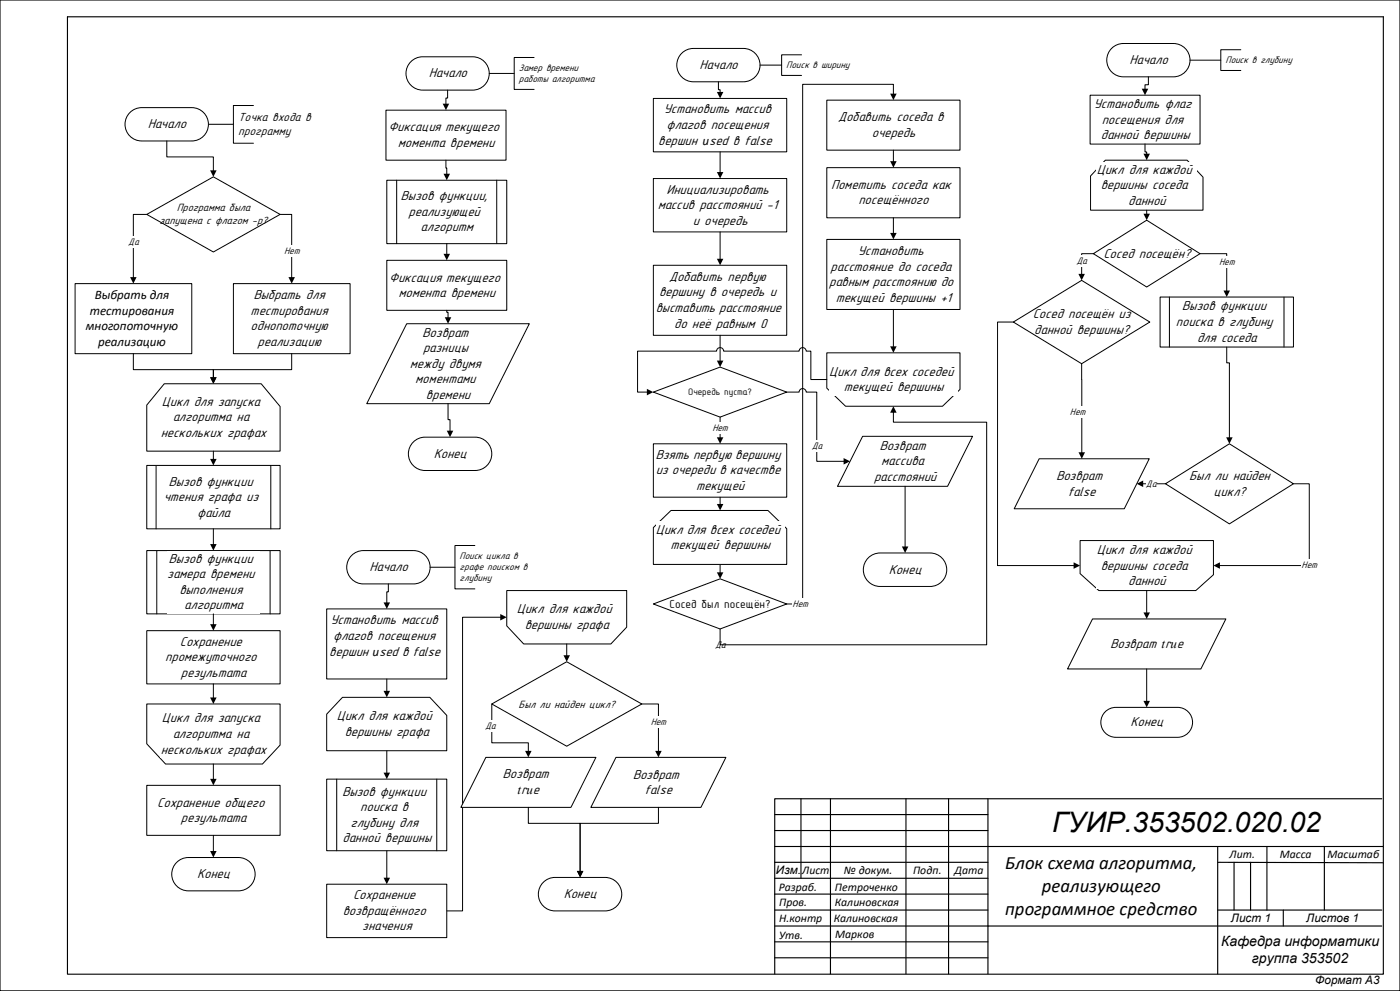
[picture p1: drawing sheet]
<svg xmlns="http://www.w3.org/2000/svg" width="420mm" height="297mm" viewBox="0 0 420 297" stroke-linecap="round" stroke-linejoin="round" font-family="sans-serif">
<g fill="none" stroke="#000" stroke-width=".34">
<path d="M0 0v297h420v-297h-420M20.2 5h394.8v287h-394.8zM240.3 239.4v23.8M249.1 239.4v52.4M271.8 239.4v52.4M284.6 239.4v52.4M296.4 239.4v52.4M414.5 239.4h-182.1v52.4M232.4 253.7h182.6M232.4 244.1h64M232.4 248.9h64M232.4 258.4h64"/>
<path d="M365.3 253.7v38.1M365.3 258.4l49.7 .2M370.2 258.4v14.4M375.2 258.4v14.4M380.1 253.7v19.1M397.3 253.7v19.1M232.4 277.5h182.1M232.4 272.8h64M232.4 263.2h64M232.4 268h64M365.3 272.8h49.2M385 272.8v4.7"/>
<path d="M232.4 282.3h64M232.4 287.1h64"/>
</g>
<path d="M62.5 37.3h7.5M76 31.6h-6v11.3h6" fill="none" stroke="#000" stroke-width=".3"/>
<path d="M38.7 34a5 5 0 0 1 3.8-1.7h15a5 5 0 0 1 5 5 5 5 0 0 1-5 4.9h-15a5 5 0 0 1-4.5-2.8 5 5 0 0 1 .7-5.4z" fill-rule="evenodd" fill="#fff"/>
<path d="M38.7 34a5 5 0 0 1 3.8-1.7h15a5 5 0 0 1 5 5 5 5 0 0 1-5 4.9h-15a5 5 0 0 1-4.5-2.8 5 5 0 0 1 .7-5.4zM50 42.2v4.8h14v4.3" fill="none" stroke="#000" stroke-width=".3"/>
<path d="M63 51.1h2l-1 1.9z" fill="#000"/>
<path d="M123 18.8a5 5 0 0 1 3.8-1.8h15a5 5 0 0 1 5 5 5 5 0 0 1-5 5h-15a5 5 0 0 1-4.5-2.9 5 5 0 0 1 .7-5.3z" fill-rule="evenodd" fill="#fff"/>
<path d="M123 18.8a5 5 0 0 1 3.8-1.8h15a5 5 0 0 1 5 5 5 5 0 0 1-5 5h-15a5 5 0 0 1-4.5-2.9 5 5 0 0 1 .7-5.3zM160.2 17.2h-5.9v9.6h5.9M146.8 22h7.5" fill="none" stroke="#000" stroke-width=".3"/>
<path d="M115.8 33h36v15h-36z" fill="#fff"/>
<path d="M115.8 33h36v15h-36zM134.3 27v2.4h-.5v1.9" fill="none" stroke="#000" stroke-width=".3"/>
<path d="M132.8 31.1h1.9l-.9 1.9z" fill="#000"/>
<path d="M44 64.3l20-11.3 20 11.3-20 11.2z" fill-rule="evenodd" fill="#fff"/>
<path d="M44 64.3l20-11.3 20 11.3-20 11.2z" fill="none" stroke="#000" stroke-width=".3"/>
<path d="M22.5 85h35v21h-35z" fill="#fff"/>
<path d="M44 64.3h-4v19M22.5 85h35v21h-35z" fill="none" stroke="#000" stroke-width=".3"/>
<path d="M39 83.1h2l-1 1.9z" fill="#000"/>
<path d="M38.5 71h3.1v3.3h-3.1z" fill="#fff"/>
<path d="M40 106v4.8h24v2.5" fill="none" stroke="#000" stroke-width=".3"/>
<path d="M63 113.1h2l-1 1.9z" fill="#000"/>
<path d="M70 85h35v21h-35z" fill="#fff"/>
<path d="M70 85h35v21h-35z" fill="none" stroke="#000" stroke-width=".3"/>
<path d="M44 189h40v16h-40z" fill="#fff"/>
<path d="M44 189h40v16h-40z" fill="none" stroke="#000" stroke-width=".3"/>
<path d="M49.3 115h29.1l5.6 6.8v13.4h-40v-13.8z" fill-rule="evenodd" fill="#fff"/>
<path d="M49.3 115h29.1l5.6 6.8v13.4h-40v-13.8z" fill="none" stroke="#000" stroke-width=".3"/>
<path d="M48.2 118.2h31.6v13.9h-31.6z" fill="#fff"/>
<path d="M84 64.3h3.5v19M87.5 106v4.8h-23.5v2.5" fill="none" stroke="#000" stroke-width=".3"/>
<path d="M86.5 83.1h2l-1 1.9zM63 113.1h2l-1 1.9z" fill="#000"/>
<g fill="#fff">
<path d="M85.2 73.5h4.6v3.4h-4.6z"/>
<path d="M44 139.5h40v19h-40z"/>
</g>
<path d="M44 139.5h40v19h-40zM46.8 139.5v19M81.2 139.5v19" fill="none" stroke="#000" stroke-width=".3"/>
<g fill="#fff">
<path d="M49.1 142h29.9v14h-29.9z"/>
<path d="M44 165h40v19h-40z"/>
</g>
<path d="M44 165h40v19h-40zM47 165v19M81 165v19" fill="none" stroke="#000" stroke-width=".3"/>
<path d="M50.1 165.2h27.8v18.6h-27.8z" fill="#fff"/>
<path d="M52.7 258.8a5 5 0 0 1 3.8-1.8h15a5 5 0 0 1 5 5 5 5 0 0 1-5 5h-15a5 5 0 0 1-4.5-2.9 5 5 0 0 1 .7-5.3z" fill-rule="evenodd" fill="#fff"/>
<path d="M64 135.2v2.6M64 158.5v4.8M64 184v3.3M52.7 258.8a5 5 0 0 1 3.8-1.8h15a5 5 0 0 1 5 5 5 5 0 0 1-5 5h-15a5 5 0 0 1-4.5-2.9 5 5 0 0 1 .7-5.3z" fill="none" stroke="#000" stroke-width=".3"/>
<path d="M63 137.5h2l-1 2zM63 163.1h2l-1 1.9zM63 187.1h2l-1 1.9z" fill="#000"/>
<path d="M44 211h40v12.3l-5.3 5.7h-29l-5.7-6.1z" fill-rule="evenodd" fill="#fff"/>
<path d="M44 211h40v12.3l-5.3 5.7h-29l-5.7-6.1z" fill="none" stroke="#000" stroke-width=".3"/>
<path d="M48.2 213h31.6v14h-31.6z" fill="#fff"/>
<path d="M64 205v4.3" fill="none" stroke="#000" stroke-width=".3"/>
<path d="M63 209h2l-1 2z" fill="#000"/>
<path d="M44 235.4h40v15h-40z" fill="#fff"/>
<path d="M44 235.4h40v15h-40zM64 229v4.7M64 250.4v4.9" fill="none" stroke="#000" stroke-width=".3"/>
<path d="M63 233.4h2l-1 2zM63 255.1h2l-1 1.9z" fill="#000"/>
<path d="M116 54h36v19h-36z" fill="#fff"/>
<path d="M116 54h36v19h-36zM119 54v19M149 54v19" fill="none" stroke="#000" stroke-width=".3"/>
<path d="M120.3 56.5h27.5v14h-27.5z" fill="#fff"/>
<path d="M133.8 48l.2 4.3" fill="none" stroke="#000" stroke-width=".3"/>
<path d="M133.1 52.1h1.9l-1 1.9z" fill="#000"/>
<path d="M116 78h36v15h-36z" fill="#fff"/>
<path d="M116 78h36v15h-36zM134 73v3.3" fill="none" stroke="#000" stroke-width=".3"/>
<path d="M133.1 76.1h1.9l-1 1.9z" fill="#000"/>
<path d="M122 97h36.8l-12 24h-36.8z" fill-rule="evenodd" fill="#fff"/>
<path d="M122 97h36.8l-12 24h-36.8zM134 93v.6h.4v1.7" fill="none" stroke="#000" stroke-width=".3"/>
<path d="M133.4 95.1h2l-1 1.9z" fill="#000"/>
<path d="M123.7 132.8a5 5 0 0 1 3.8-1.8h15a5 5 0 0 1 5 5 5 5 0 0 1-5 5h-15a5 5 0 0 1-4.5-2.9 5 5 0 0 1 .7-5.3z" fill-rule="evenodd" fill="#fff"/>
<path d="M123.7 132.8a5 5 0 0 1 3.8-1.8h15a5 5 0 0 1 5 5 5 5 0 0 1-5 5h-15a5 5 0 0 1-4.5-2.9 5 5 0 0 1 .7-5.3zM134.4 121v4.8h.6v3.5" fill="none" stroke="#000" stroke-width=".3"/>
<path d="M134 129.1h2l-1 1.9z" fill="#000"/>
<path d="M333.2 14.8a5 5 0 0 1 3.8-1.8h15a5 5 0 0 1 5 5 5 5 0 0 1-5 5h-15a5 5 0 0 1-4.5-2.9 5 5 0 0 1 .7-5.3z" fill-rule="evenodd" fill="#fff"/>
<path d="M333.2 14.8a5 5 0 0 1 3.8-1.8h15a5 5 0 0 1 5 5 5 5 0 0 1-5 5h-15a5 5 0 0 1-4.5-2.9 5 5 0 0 1 .7-5.3zM357 18h9.2M372.2 14.9h-6v6.2h6" fill="none" stroke="#000" stroke-width=".3"/>
<path d="M327 28.5h33v14.7h-33z" fill="#fff"/>
<path d="M327 28.5h33v14.7h-33zM344.5 23v2.4h-1v1.4" fill="none" stroke="#000" stroke-width=".3"/>
<path d="M342.5 26.6h2l-1 1.9z" fill="#000"/>
<path d="M331.6 48h24.5l4.8 5.1v9.9h-33.7v-10.3z" fill-rule="evenodd" fill="#fff"/>
<path d="M331.6 48h24.5l4.8 5.1v9.9h-33.7v-10.3z" fill="none" stroke="#000" stroke-width=".3"/>
<path d="M329 48.5h30v14h-30z" fill="#fff"/>
<path d="M343.5 43.2v2.4h.5v.7" fill="none" stroke="#000" stroke-width=".3"/>
<path d="M343 46.1h2l-1 1.9z" fill="#000"/>
<path d="M328 76l16-10 16 10-16 10z" fill-rule="evenodd" fill="#fff"/>
<path d="M328 76l16-10 16 10-16 10zM344 63v1.3" fill="none" stroke="#000" stroke-width=".3"/>
<path d="M343 64.1h2l-1 1.9z" fill="#000"/>
<path d="M348 89h40v15h-40z" fill="#fff"/>
<path d="M348 89h40v15h-40zM350.8 89v15M385.2 89v15" fill="none" stroke="#000" stroke-width=".3"/>
<path d="M352.7 89.5h30.6v14h-30.6z" fill="#fff"/>
<path d="M360 76h8v11.3" fill="none" stroke="#000" stroke-width=".3"/>
<path d="M367 87.1h2l-1 1.9z" fill="#000"/>
<path d="M365.7 76.8h4.6v3.4h-4.6z" fill="#fff"/>
<path d="M304 96.5l20.5-12.5 20.4 12.5-20.4 12.5z" fill-rule="evenodd" fill="#fff"/>
<path d="M328 76h-3.5v6.3M304 96.5l20.5-12.5 20.4 12.5-20.4 12.5z" fill="none" stroke="#000" stroke-width=".3"/>
<path d="M323.5 82.1h2l-1 1.9z" fill="#000"/>
<path d="M322.9 76.5h3.1v3.4h-3.1z" fill="#fff"/>
<path d="M324 162h40v10.3l-5.3 4.7h-29.1l-5.6-5.1z" fill-rule="evenodd" fill="#fff"/>
<path d="M324 162h40v10.3l-5.3 4.7h-29.1l-5.6-5.1z" fill="none" stroke="#000" stroke-width=".3"/>
<path d="M329 162.5h30v14h-30z" fill="#fff"/>
<path d="M304 96.5h-4.7v73h23" fill="none" stroke="#000" stroke-width=".3"/>
<path d="M322.1 168.5l1.9 1-1.9 1z" fill="#000"/>
<path d="M214.5 191.6h3.1v3.3h-3.1z" fill="#fff"/>
<path d="M349.6 145l19.2-12 19.2 12-19.2 12z" fill-rule="evenodd" fill="#fff"/>
<path d="M349.6 145l19.2-12 19.2 12-19.2 12zM388 145h4.8v24.5h-27.1" fill="none" stroke="#000" stroke-width=".3"/>
<path d="M364 169.5l2-1v2z" fill="#000"/>
<path d="M390.4 167.6h4.7v3.3h-4.7z" fill="#fff"/>
<path d="M311.7 137.5h33.1l-7.5 15h-33.1z" fill-rule="evenodd" fill="#fff"/>
<path d="M324.5 109v26.8M311.7 137.5h33.1l-7.5 15h-33.1z" fill="none" stroke="#000" stroke-width=".3"/>
<path d="M323.6 135.6h1.9l-1 1.9z" fill="#000"/>
<path d="M321 121.9h4.6v3.4h-4.6z" fill="#fff"/>
<path d="M342.7 145h6.9" fill="none" stroke="#000" stroke-width=".3"/>
<path d="M341 145l1.9-1v2z" fill="#000"/>
<path d="M343.7 143.3h3.1v3.4h-3.1z" fill="#fff"/>
<path d="M368 104v4.8h.8v22.5" fill="none" stroke="#000" stroke-width=".3"/>
<path d="M367.8 131.1h2l-1 1.9z" fill="#000"/>
<path d="M327.7 185.5h40l-7.4 15h-40z" fill-rule="evenodd" fill="#fff"/>
<path d="M344 177v6.8M327.7 185.5h40l-7.4 15h-40z" fill="none" stroke="#000" stroke-width=".3"/>
<path d="M343 183.6h2l-1 1.9z" fill="#000"/>
<path d="M331.3 213.6a4.5 4.5 0 0 1 3.5-1.6h18.5a4.5 4.5 0 0 1 4.5 4.5 4.5 4.5 0 0 1-4.5 4.5h-18.5a4.5 4.5 0 0 1-4.1-2.6 4.5 4.5 0 0 1 .6-4.8z" fill-rule="evenodd" fill="#fff"/>
<path d="M331.3 213.6a4.5 4.5 0 0 1 3.5-1.6h18.5a4.5 4.5 0 0 1 4.5 4.5 4.5 4.5 0 0 1-4.5 4.5h-18.5a4.5 4.5 0 0 1-4.1-2.6 4.5 4.5 0 0 1 .6-4.8zM344 200.5v9.8" fill="none" stroke="#000" stroke-width=".3"/>
<path d="M343 210.1h2l-1 1.9z" fill="#000"/>
<path d="M204.8 15.7a5 5 0 0 1 3.2-1.2h15a5 5 0 0 1 5 5 5 5 0 0 1-5 5h-15a5 5 0 0 1-4.7-3.3 5 5 0 0 1 1.5-5.5z" fill-rule="evenodd" fill="#fff"/>
<path d="M204.8 15.7a5 5 0 0 1 3.2-1.2h15a5 5 0 0 1 5 5 5 5 0 0 1-5 5h-15a5 5 0 0 1-4.7-3.3 5 5 0 0 1 1.5-5.5zM228 19.5h6.5M240.5 16.4h-6v6.2h6" fill="none" stroke="#000" stroke-width=".3"/>
<path d="M260.2 167.5a5 5 0 0 1 3.8-1.8h15a5 5 0 0 1 5 5.1 5 5 0 0 1-5 5h-15a5 5 0 0 1-4.5-2.9 5 5 0 0 1 .7-5.4z" fill-rule="evenodd" fill="#fff"/>
<path d="M260.2 167.5a5 5 0 0 1 3.8-1.8h15a5 5 0 0 1 5 5.1 5 5 0 0 1-5 5h-15a5 5 0 0 1-4.5-2.9 5 5 0 0 1 .7-5.4z" fill="none" stroke="#000" stroke-width=".3"/>
<path d="M196 29.5h40v16h-40z" fill="#fff"/>
<path d="M196 29.5h40v16h-40zM215.5 24.5v2.4h.5v.9" fill="none" stroke="#000" stroke-width=".3"/>
<path d="M215.1 27.6h1.9l-1 1.9z" fill="#000"/>
<path d="M196 53.5h40v16h-40z" fill="#fff"/>
<path d="M196 53.5h40v16h-40zM216 45.5v6.3" fill="none" stroke="#000" stroke-width=".3"/>
<path d="M215.1 51.6h1.9l-1 1.9z" fill="#000"/>
<path d="M196 79.5h40v21h-40z" fill="#fff"/>
<path d="M196 79.5h40v21h-40zM216 69.5v8.3" fill="none" stroke="#000" stroke-width=".3"/>
<path d="M215.1 77.6h1.9l-1 1.9z" fill="#000"/>
<path d="M196 117.5l20-7.5 20 7.5-20 7.5z" fill-rule="evenodd" fill="#fff"/>
<path d="M196 117.5l20-7.5 20 7.5-20 7.5zM216 100.5v7.8" fill="none" stroke="#000" stroke-width=".3"/>
<path d="M215.1 108.1h1.9l-1 1.9z" fill="#000"/>
<path d="M196 133h40v16h-40z" fill="#fff"/>
<path d="M196 133h40v16h-40zM216 125v6.3" fill="none" stroke="#000" stroke-width=".3"/>
<path d="M215.1 131.1h1.9l-1 1.9z" fill="#000"/>
<path d="M213.7 126.5h4.6v3.4h-4.6z" fill="#fff"/>
<path d="M196 158.1l5.3-5.1h29.1l5.6 5.5v10.7h-40z" fill-rule="evenodd" fill="#fff"/>
<path d="M196 158.1l5.3-5.1h29.1l5.6 5.5v10.7h-40z" fill="none" stroke="#000" stroke-width=".3"/>
<path d="M196.7 156.4h38.6v9.3h-38.6z" fill="#fff"/>
<path d="M196 181l20-7.5 20 7.5-20 7.5z" fill-rule="evenodd" fill="#fff"/>
<path d="M196 181l20-7.5 20 7.5-20 7.5z" fill="none" stroke="#000" stroke-width=".3"/>
<path d="M248 30h40v15h-40z" fill="#fff"/>
<path d="M248 30h40v15h-40zM268 28.3v-3h-27.2v155.7h-4.8" fill="none" stroke="#000" stroke-width=".3"/>
<path d="M267 28.1h2l-1 1.9z" fill="#000"/>
<g fill="#fff">
<path d="M237.8 179.3h4.6v3.4h-4.6z"/>
<path d="M248 50.2h40v15.1h-40z"/>
</g>
<path d="M248 50.2h40v15.1h-40z" fill="none" stroke="#000" stroke-width=".3"/>
<path d="M248 71.8h40v21h-40z" fill="#fff"/>
<path d="M268 45v3.6M248 71.8h40v21h-40zM268 65.3v4.8" fill="none" stroke="#000" stroke-width=".3"/>
<path d="M267 48.3h2l-1 1.9zM267 69.8h2l-1 2z" fill="#000"/>
<path d="M248 105.7h40v11l-5.3 5.1h-29l-5.7-5.5z" fill-rule="evenodd" fill="#fff"/>
<path d="M248 105.7h40v11l-5.3 5.1h-29l-5.7-5.5z" fill="none" stroke="#000" stroke-width=".3"/>
<path d="M248.7 109.1h38.6v9.3h-38.6z" fill="#fff"/>
<path d="M268 92.8v11.3M248 113.7h-4.8v-8.5h-1.3a1.06 1.06 0 0 0-1.1-1 1.06 1.06 0 0 0-1.1 1h-22.6a1.06 1.06 0 0 0-1.1-1 1.06 1.06 0 0 0-1 1h-23.7v12.3h3" fill="none" stroke="#000" stroke-width=".3"/>
<path d="M194.1 116.5l1.9 1-1.9 1zM267 103.8h2l-1 1.9z" fill="#000"/>
<path d="M258.8 130.8h33l-7.5 15h-33.1z" fill-rule="evenodd" fill="#fff"/>
<path d="M236 117.5h3.7a1.06 1.06 0 0 1 1.1-1 1.06 1.06 0 0 1 1.1 1h3.1v20.8h8.3M258.8 130.8h33l-7.5 15h-33.1z" fill="none" stroke="#000" stroke-width=".3"/>
<path d="M253.1 137.3l1.9 1-1.9 .9z" fill="#000"/>
<path d="M243.5 131.9h3v3.4h-3z" fill="#fff"/>
<path d="M271.5 145.8v18.2" fill="none" stroke="#000" stroke-width=".3"/>
<path d="M270.6 163.8h1.9l-1 1.9z" fill="#000"/>
<path d="M105.2 166.8a5 5 0 0 1 3.8-1.8h15a5 5 0 0 1 5 5 5 5 0 0 1-5 5h-15a5 5 0 0 1-4.5-2.9 5 5 0 0 1 .7-5.3z" fill-rule="evenodd" fill="#fff"/>
<path d="M105.2 166.8a5 5 0 0 1 3.8-1.8h15a5 5 0 0 1 5 5 5 5 0 0 1-5 5h-15a5 5 0 0 1-4.5-2.9 5 5 0 0 1 .7-5.3zM129 170h7.5M142.5 163.5h-6v13h6" fill="none" stroke="#000" stroke-width=".3"/>
<path d="M98 182.5h36v21h-36z" fill="#fff"/>
<path d="M116.5 175v2.4h-.5v3.4M98 182.5h36v21h-36z" fill="none" stroke="#000" stroke-width=".3"/>
<path d="M115.1 180.6h1.9l-1 1.9z" fill="#000"/>
<path d="M98 233.5h36v21.5h-36z" fill="#fff"/>
<path d="M98 233.5h36v21.5h-36zM101 233.5v21.5M131 233.5v21.5" fill="none" stroke="#000" stroke-width=".3"/>
<path d="M102.7 234.9h26.7v18.7h-26.7z" fill="#fff"/>
<path d="M116 203.5v3.8" fill="none" stroke="#000" stroke-width=".3"/>
<path d="M115.1 207.1h1.9l-1 1.9z" fill="#000"/>
<path d="M98 265h36v16h-36z" fill="#fff"/>
<path d="M98 265h36v16h-36z" fill="none" stroke="#000" stroke-width=".3"/>
<path d="M163.3 264.2a5 5 0 0 1 3.2-1.2h15a5 5 0 0 1 5 5 5 5 0 0 1-5 5h-15a5 5 0 0 1-4.7-3.3 5 5 0 0 1 1.5-5.5z" fill-rule="evenodd" fill="#fff"/>
<path d="M163.3 264.2a5 5 0 0 1 3.2-1.2h15a5 5 0 0 1 5 5 5 5 0 0 1-5 5h-15a5 5 0 0 1-4.7-3.3 5 5 0 0 1 1.5-5.5z" fill="none" stroke="#000" stroke-width=".3"/>
<path d="M102.7 209h26.2l5.1 5.4v10.6h-36v-11z" fill-rule="evenodd" fill="#fff"/>
<path d="M102.7 209h26.2l5.1 5.4v10.6h-36v-11z" fill="none" stroke="#000" stroke-width=".3"/>
<path d="M101 212.3h30v9.4h-30z" fill="#fff"/>
<path d="M116 225v6.8M116 255v8.3" fill="none" stroke="#000" stroke-width=".3"/>
<path d="M115.1 231.6h1.9l-1 1.9zM115.1 263.1h1.9l-1 1.9z" fill="#000"/>
<path d="M152 177h36v11l-4.7 5h-26.2l-5.1-5.4z" fill-rule="evenodd" fill="#fff"/>
<path d="M152 177h36v11l-4.7 5h-26.2l-5.1-5.4z" fill="none" stroke="#000" stroke-width=".3"/>
<path d="M155 180.3h30v9.4h-30z" fill="#fff"/>
<path d="M150.3 185h-11.5v88h-4.8M170 193v3.6" fill="none" stroke="#000" stroke-width=".3"/>
<path d="M150.1 184l1.9 1-1.9 1zM169 196.4h2l-1 1.9z" fill="#000"/>
<path d="M147.5 211l22.5-12.7 22.5 12.7-22.5 12.6z" fill-rule="evenodd" fill="#fff"/>
<path d="M147.5 211l22.5-12.7 22.5 12.7-22.5 12.6zM147.5 211v11.6h11v2.7" fill="none" stroke="#000" stroke-width=".3"/>
<path d="M157.5 225h2l-1 2z" fill="#000"/>
<path d="M145.5 215.8h3v3.4h-3z" fill="#fff"/>
<path d="M145.8 227h33l-7.5 15h-33z" fill-rule="evenodd" fill="#fff"/>
<path d="M145.8 227h33l-7.5 15h-33z" fill="none" stroke="#000" stroke-width=".3"/>
<path d="M184.8 227h33l-7.5 15h-33.1z" fill-rule="evenodd" fill="#fff"/>
<path d="M192.5 211h5v14.3M184.8 227h33l-7.5 15h-33.1zM158.5 242v4.8h15.5v14.5" fill="none" stroke="#000" stroke-width=".3"/>
<path d="M196.6 225h1.9l-1 2zM173.1 261h1.9l-1 2z" fill="#000"/>
<path d="M195.2 214.8h4.6v3.4h-4.6z" fill="#fff"/>
<path d="M268 123.4v3.1h28v66.8h-80v-4.8M216 149v2.3M216 169.2v2.6M197.5 242v4.8h-23.5v14.5" fill="none" stroke="#000" stroke-width=".3"/>
<path d="M268 121.8l1 1.9h-2zM215.1 151h1.9l-1 2zM215.1 171.5h1.9l-1 2zM173.1 261h1.9l-1 2z" fill="#000"/>
<text font-size="8.5" x="315.7" y="249.3">ГУИР.353502.020.02</text>
<g font-size="5.6">
<text x="301.6" y="260.6">Блок схема алгоритма,</text>
<text x="312.5" y="267.3">реализующего</text>
<text x="301.5" y="274.3">программное средство</text>
</g>
<g font-size="4.2">
<text x="366.4" y="283.5">Кафедра информатики</text>
<text x="375.6" y="288.6">группа 353502</text>
</g>
<g font-size="4.1">
<text x="128.6" y="23.2">Начало</text>
<text x="209.8" y="20.7">Начало</text>
<text x="338.8" y="19.2">Начало</text>
<text x="199.1" y="33.9">Установить массив</text>
<text x="328.1" y="32.4">Установить флаг</text>
<text x="44.3" y="38.4">Начало</text>
<text x="116.5" y="39.4">Фиксация текущего</text>
<text x="199.9" y="38.5">флагов посещения</text>
<text x="251.4" y="36.4">Добавить соседа в</text>
<text x="261.5" y="41">очередь</text>
<text x="330.2" y="41.7">данной вершины</text>
<text x="330.5" y="37">посещения для</text>
<text x="119.3" y="44">момента времени</text>
<text x="197.4" y="43.4">вершин used в false</text>
<text x="329" y="52">Цикл для каждой</text>
<text x="199.9" y="58">Инициализировать</text>
<text x="249.3" y="56.6">Пометить соседа как</text>
<text x="330.2" y="56.7">вершины соседа</text>
<text x="120.3" y="60">Вызов функции,</text>
<text x="122.6" y="64.7">реализующей</text>
<text x="197.3" y="62.7">массив расстояний -1</text>
<text x="257.5" y="61.3">посещённого</text>
<text x="338.5" y="61.3">данной</text>
<text x="126.2" y="69.3">алгоритм</text>
<text x="207.8" y="67.4">и очередь</text>
<text x="257.4" y="76.5">Установить</text>
<text x="331" y="77.2">Сосед посещён?</text>
<text x="249.2" y="81.1">расстояние до соседа</text>
<text x="76.1" y="89.7">Выбрать для</text>
<text x="116.8" y="84.4">Фиксация текущего</text>
<text x="119.6" y="89">момента времени</text>
<text x="197.7" y="88.9">вершину в очередь и</text>
<text x="200.7" y="84.2">Добавить первую</text>
<text x="248.8" y="85.8">равным расстоянию до</text>
<text x="75.2" y="94.4">тестирования</text>
<text x="196.7" y="93.5">выставить расстояние</text>
<text x="250.7" y="90.4">текущей вершины +1</text>
<text x="309.8" y="95.4">Сосед посещён из</text>
<text x="354.7" y="93">Вызов функции</text>
<text x="75.2" y="99">однопоточную</text>
<text x="126.8" y="100.9">Возврат</text>
<text x="202.2" y="98.2">до неё равным 0</text>
<text x="310.3" y="100">данной вершины?</text>
<text x="352.8" y="97.7">поиска в глубину</text>
<text x="77.3" y="103.7">реализацию</text>
<text x="126.9" y="105.5">разницы</text>
<text x="359.1" y="102.4">для соседа</text>
<text x="123" y="110.2">между двумя</text>
<text x="248.8" y="112.6">Цикл для всех соседей</text>
<text x="124.6" y="114.9">моментами</text>
<text x="127.8" y="119.5">времени</text>
<text x="253.2" y="117.3">текущей вершины</text>
<text x="48.6" y="121.6">Цикл для запуска</text>
<text x="48.2" y="130.9">нескольких графах</text>
<text x="51.8" y="126.3">алгоритма на</text>
<text x="130.1" y="137.2">Конец</text>
<text x="196.7" y="137.5">Взять первую вершину</text>
<text x="263.9" y="134.8">Возврат</text>
<text x="196.7" y="142.2">из очереди в качестве</text>
<text x="264.4" y="139.4">массива</text>
<text x="316.9" y="143.8">Возврат</text>
<text x="356.7" y="143.8">Был ли найден</text>
<text x="50.7" y="145.5">Вызов функции</text>
<text x="208.9" y="146.9">текущей</text>
<text x="262.2" y="144.1">расстояний</text>
<text x="320.5" y="148.5">false</text>
<text x="364.1" y="148.5">цикл?</text>
<text x="49.1" y="150.2">чтения графа из</text>
<text x="59.1" y="154.9">файла</text>
<text x="196.7" y="159.9">Цикл для всех соседей</text>
<text x="201.2" y="164.6">текущей вершины</text>
<text x="329" y="166">Цикл для каждой</text>
<text x="50.2" y="173.4">замера времени</text>
<text x="50.7" y="168.7">Вызов функции</text>
<text x="110.8" y="171.2">Начало</text>
<text x="266.6" y="171.9">Конец</text>
<text x="330.2" y="170.7">вершины соседа</text>
<text x="53.8" y="178">выполнения</text>
<text x="338.5" y="175.3">данной</text>
<text x="55.3" y="182.7">алгоритма</text>
<text x="155" y="183.9">Цикл для каждой</text>
<text x="99.1" y="187">Установить массив</text>
<text x="99.9" y="191.7">флагов посещения</text>
<text x="157.4" y="188.5">вершины графа</text>
<text x="53.9" y="193.5">Сохранение</text>
<text x="98.8" y="196.6">вершин used в false</text>
<text x="333.2" y="194.3">Возврат true</text>
<text x="49.6" y="198.2">промежуточного</text>
<text x="54.3" y="202.8">результата</text>
<text x="101" y="215.9">Цикл для каждой</text>
<text x="48.6" y="216.5">Цикл для запуска</text>
<text x="51.8" y="221.2">алгоритма на</text>
<text x="103.4" y="220.5">вершины графа</text>
<text x="339.1" y="217.7">Конец</text>
<text x="48.2" y="225.9">нескольких графах</text>
<text x="150.9" y="233.2">Возврат</text>
<text x="189.9" y="233.3">Возврат</text>
<text x="102.7" y="238.5">Вызов функции</text>
<text x="193.5" y="238">false</text>
<text x="47.2" y="241.7">Сохранение общего</text>
<text x="108.1" y="243.1">поиска в</text>
<text x="54.3" y="246.4">результата</text>
<text x="105.2" y="247.8">глубину для</text>
<text x="102.7" y="252.4">данной вершины</text>
<text x="59.1" y="263.2">Конец</text>
<text x="105.9" y="269.5">Сохранение</text>
<text x="169.1" y="269.2">Конец</text>
<text x="102.8" y="274.2">возвращённого</text>
<text x="108.7" y="278.9">значения</text>
</g>
<g font-size="3.9">
<text x="28.4" y="89.7">Выбрать для</text>
<text x="26.9" y="94.4">тестирования</text>
<text x="25.7" y="99">многопоточную</text>
<text x="29.4" y="103.7">реализацию</text>
<text x="155.3" y="238.1">true</text>
</g>
<g font-size="3.7">
<text x="71.5" y="36.2">Точка входа в</text>
<text x="71.5" y="40.5">программу</text>
</g>
<g font-size="3.5">
<text x="200.8" y="182.1">Сосед был посещён?</text>
<text x="368.9" y="257.1">Лит.</text>
<text x="383.9" y="257.1">Масса</text>
<text x="398.3" y="257.1">Масштаб</text>
<text x="232.8" y="262">Изм.</text>
<text x="240.7" y="262">Лист</text>
<text x="253.2" y="261.9">№ докум.</text>
<text x="273.9" y="261.9">Подп.</text>
<text x="286.4" y="261.9">Дата</text>
<text x="233.6" y="267">Разраб.</text>
<text x="250.4" y="267">Петроченко</text>
<text x="233.7" y="271.5">Пров.</text>
<text x="250.4" y="271.5">Калиновская</text>
<text x="233.7" y="281.5">Утв.</text>
<text x="233.7" y="276.2">Н.контр</text>
<text x="250.1" y="276.4">Калиновская</text>
<text x="250.5" y="281.1">Марков</text>
<text x="369.3" y="276.4">Лист 1</text>
<text x="391.9" y="276.3">Листов 1</text>
<text x="394.5" y="295.1">Формат А3</text>
</g>
<g font-size="3.4">
<text x="53" y="63.3">Программа была</text>
<text x="47.9" y="67.1">запущена с флагом -p?</text>
<text x="155.6" y="212.2">Был ли найден цикл?</text>
</g>
<g font-size="3">
<text x="155.7" y="21.2">Замер времени</text>
<text x="235.9" y="20.4">Поиск в ширину</text>
<text x="367.7" y="18.9">Поиск в глубину</text>
<text x="155.7" y="24.6">работы алгоритма</text>
<text x="38.5" y="73.5">Да</text>
<text x="85.2" y="76.1">Нет</text>
<text x="322.9" y="79.1">Да</text>
<text x="365.7" y="79.4">Нет</text>
<text x="321" y="124.5">Нет</text>
<text x="213.7" y="129.1">Нет</text>
<text x="243.5" y="134.5">Да</text>
<text x="343.8" y="145.9">Да</text>
<text x="137.9" y="167.5">Поиск цикла в</text>
<text x="137.9" y="170.9">графе поиском в</text>
<text x="390.5" y="170.1">Нет</text>
<text x="137.9" y="174.2">глубину</text>
<text x="237.8" y="181.9">Нет</text>
<text x="214.5" y="194.1">Да</text>
<text x="145.5" y="218.4">Да</text>
<text x="195.2" y="217.4">Нет</text>
</g>
<text font-size="2.8" x="206.5" y="118.4">Очередь пуста?</text>
</svg>
